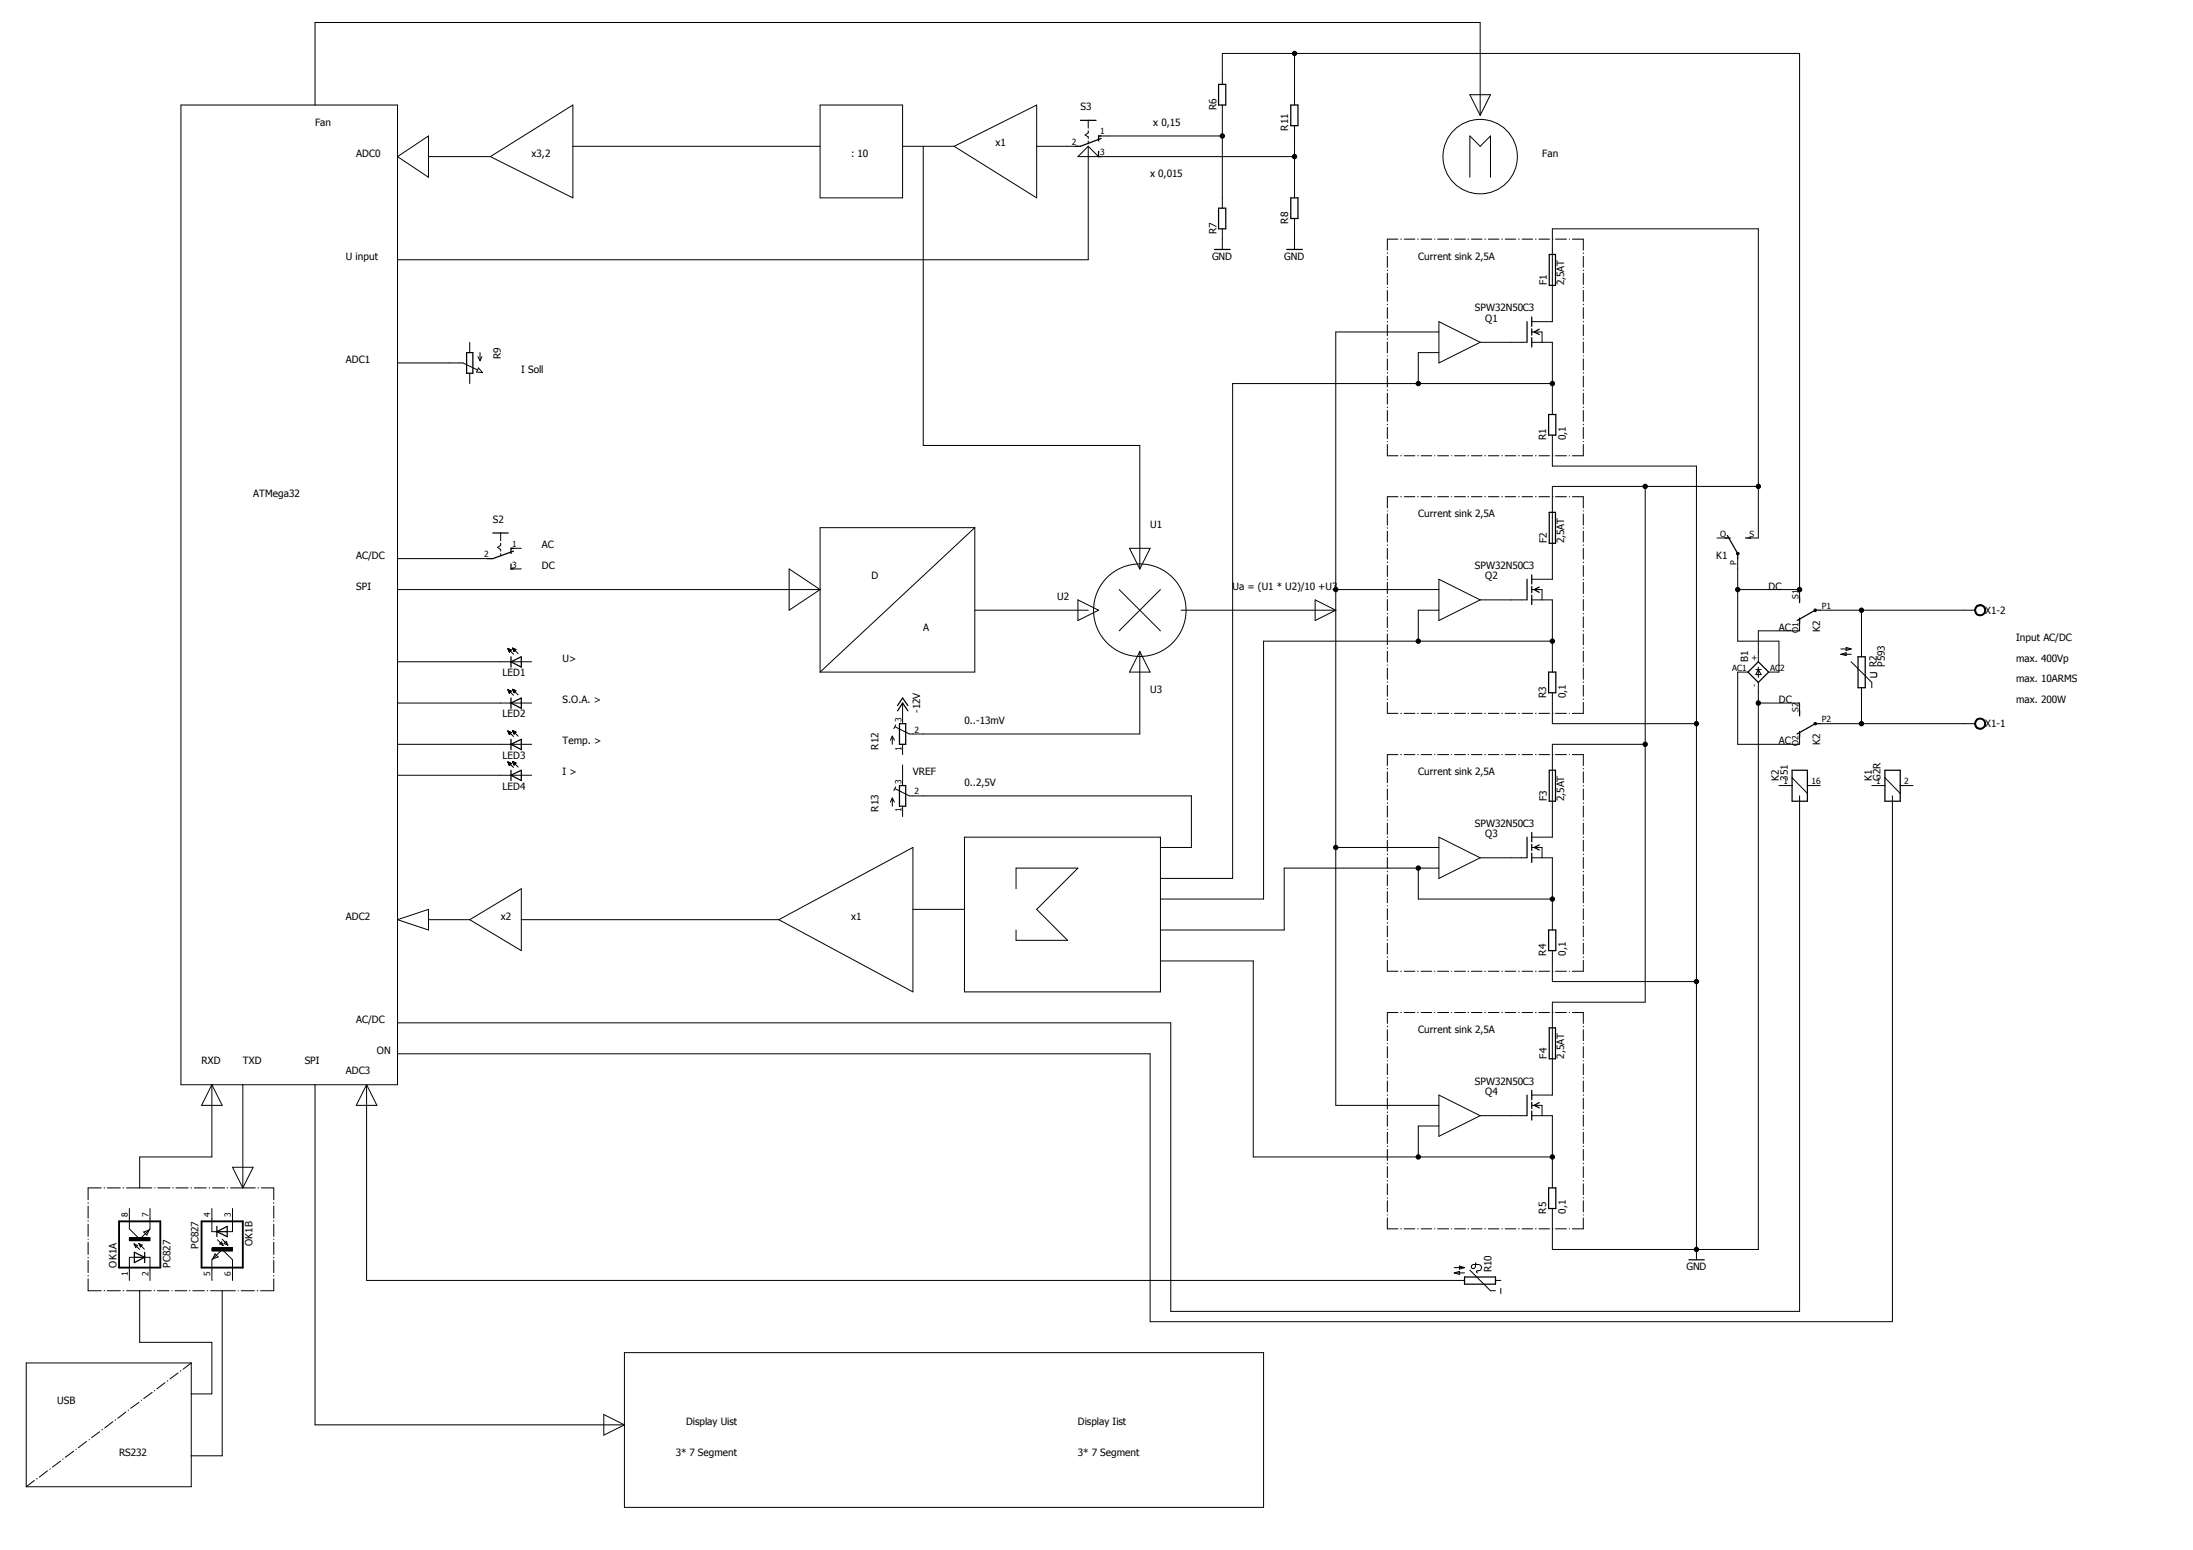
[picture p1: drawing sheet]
<svg xmlns="http://www.w3.org/2000/svg" width="297mm" height="210mm" viewBox="0 0 297 210" stroke-linecap="round" stroke-linejoin="round" font-family="sans-serif">
<path d="M3.5 3l278.6 201.3M282.1 3l-278.6 201.3" fill="none" stroke="#fff" stroke-width=".14"/>
<g fill="none" stroke="#000" stroke-width=".14">
<path d="M24.5 14.2h29.3v132.7h-29.3zM42.7 14.2v-11.2h157.8v12.6M77.6 19.8h33.5M111.1 14.2h11.2v12.6h-11.2zM122.3 19.8h6.9M125 19.8v40.5h29.4v16.7M129.2 19.8l11.2-5.6v12.6zM140.4 19.8h5.6M147.4 19.8l-1.4 1.4h29.3M147.4 19.8v15.4h-93.6M147.4 16.3v1.1M147.4 17.7v.3l-.4 .3 .4 .2v.3"/>
<path d="M147.4 19.1v.4M147.4 19.8l1.4 1.4M148.8 18.4h16.8M165.6 11.4v-4.2h78.2v74M165.6 14.2v14M175.3 7.2v7M175.3 17v9.8M199.1 12.8h2.8l-1.4 2.8zM53.8 21.2l4.2-2.8v5.6zM58 21.2h8.4M66.4 21.2l11.2-7v12.6zM165.6 31v2.8"/>
<path d="M175.3 29.6v4.2M187.9 34.2v.1M187.9 34.7v1.5M187.9 36.6v.1M187.9 37v1.5M187.9 38.9h.1M187.9 39.3v1.5M189.4 32.4h-1.5v1.5M189.7 32.4h.1M190.2 32.4h1.4M192 32.4h.1M192.5 32.4h1.4"/>
<path d="M194.3 32.4h.1M194.7 32.4h1.5M196.6 32.4h.1M197 32.4h1.5M198.8 32.4h.1M199.1 24v-5.6l1.4 1.4 1.4-1.4v5.6M199.3 32.4h1.4M201.1 32.4h.1M201.6 32.4h1.4M203.4 32.4h.1M203.9 32.4h1.4M205.7 32.4h.1"/>
<path d="M206.2 32.4h1.4M208 32.4h.1M208.4 32.4h1.5M210.3 32.4h.1M210.7 32.4h1.5M212.6 32.4h.1M213 32.4h1.5v1.5M214.5 34.2v.1M214.5 34.7v1.5M214.5 36.6v.1M214.5 37v1.5M214.5 38.9h.1"/>
<path d="M214.5 39.3v1.5M53.8 49.1h8.9l1.9 1M63.6 46.4v1.4M63.6 50.5v1.4M64.7 48.3l.3 .6M64.8 49.8l.6 .7-.8-.1zM65 47.8v1.1M65.3 48.3l-.3 .6M187.9 41.2v.1M187.9 41.7v1.4M187.9 43.5v.1M187.9 44v1.5"/>
<path d="M187.9 45.8v.1M187.9 46.3v1.5M187.9 48.2h.1M187.9 48.6v1.5M187.9 50.5h.1M187.9 50.9v1.5M187.9 52.8v.1M187.9 53.3v1.4M187.9 55.1v.1M187.9 55.6v1.5M187.9 57.4v.1M187.9 57.9v1.5"/>
<path d="M187.9 59.8h.1M194.9 43.6l5.6 2.8-5.6 2.7zM194.9 45h-14v104.7h14M194.9 47.8h-2.8v4.1M200.5 46.4h6.3M207.5 46.4h2.8v9.7M207.5 45h1.4v1.4M207.5 43.6h2.8v-12.6h27.9v41.9h-1.4M210.3 58.9v4.2h19.5v107.5M210.3 51.9h-43.3v67.1h-9.8M214.5 41.2v.1M214.5 41.7v1.4"/>
<path d="M214.5 43.5v.1M214.5 44v1.5M214.5 45.8v.1M214.5 46.3v1.5M214.5 48.2h.1M214.5 48.6v1.5M214.5 50.5h.1M214.5 50.9v1.5M214.5 52.8v.1M214.5 53.3v1.4M214.5 55.1v.1M214.5 55.6v1.5"/>
<path d="M214.5 57.4v.1M214.5 57.9v1.5M214.5 59.8h.1M53.8 75.6h12.6M53.8 79.8h57.3M67.8 72.2v1M67.8 73.6v.3l-.4 .2 .4 .3v.2M67.8 75v.3M69.2 77h1.4M69.2 74.3h1.4M106.9 77l4.2 2.8-4.2 2.8zM132 71.5v19.5h-20.9"/>
<path d="M132 71.5h-20.9v19.5M132 71.5l-20.9 19.5M151.6 79.8l5.6 5.6M153 74.3h2.8l-1.4 2.7zM157.2 79.8l-5.6 5.6M180.9 79.8h14M187.9 60.2v1.5h1.5M187.9 69.2h.1M187.9 69.6v1.5M187.9 71.5h.1M187.9 71.9v1.5M187.9 73.8v.1"/>
<path d="M187.9 74.3v1.4M187.9 76.1v.1M187.9 76.6v1.5M187.9 78.4v.1M187.9 78.9v1.5M189.4 67.3h-1.5v1.5M189.7 61.7h.1M189.7 67.3h.1M190.2 61.7h1.4M190.2 67.3h1.4M192 61.7h.1M192 67.3h.1"/>
<path d="M192.5 61.7h1.4M192.5 67.3h1.4M194.3 61.7h.1M194.3 67.3h.1M194.7 61.7h1.5M194.7 67.3h1.5M194.9 78.4l5.6 2.8-5.6 2.8zM196.6 61.7h.1M196.6 67.3h.1M197 61.7h1.5M197 67.3h1.5M198.8 61.7h.1"/>
<path d="M198.8 67.3h.1M199.3 61.7h1.4M199.3 67.3h1.4M201.1 61.7h.1M201.1 67.3h.1M201.6 61.7h1.4M201.6 67.3h1.4M203.4 61.7h.1M203.4 67.3h.1M203.9 61.7h1.4M203.9 67.3h1.4M205.7 61.7h.1"/>
<path d="M205.7 67.3h.1M206.2 61.7h1.4M206.2 67.3h1.4M207.5 79.8h1.4v1.4M208 61.7h.1M208 67.3h.1M208.4 61.7h1.5M208.4 67.3h1.5M210.3 61.7h.1M210.3 67.3h.1M210.7 61.7h1.5M210.7 67.3h1.5"/>
<path d="M212.6 61.7h.1M212.6 67.3h.1M213 67.3h1.5v1.5M214.5 60.2v1.5h-1.5M214.5 69.2h.1M214.5 69.6v1.5M214.5 71.5h.1M214.5 71.9v1.5M214.5 73.8v.1M214.5 74.3v1.4M214.5 76.1v.1M214.5 76.6v1.5"/>
<path d="M214.5 78.4v.1M214.5 78.9v1.5M222.8 65.9v69.8h-12.5v12.6h-2.8M232.6 72.9h1.4M235.2 74.8h.3l.1 .2-.1 .1h-.3zM235.4 75.6v11.2h5.6v4.2h-1.4M235.4 79.8h8.4M238.2 65.9h-27.9v12.5h-2.8M53.8 89.6h18.2M53.8 95.2h18.2M68.8 87.9h.1M68.8 87.8l.8 .8"/>
<path d="M68.8 87.8h.1M68.8 87.8l.5 .2-.3 .3M68.8 87.8l.2 .5M68.8 93.4l.8 .7M68.8 93.4h.1M68.8 93.4l.5 .2M68.8 93.4l.2 .5 .3-.3M68.8 99l.8 .7M68.8 99.1h.2M68.8 99h.1M68.8 99l.5 .2-.3 .3zM68.8 88h.3"/>
<path d="M68.8 87.9h.2M68.8 93.6h.4M68.8 93.5h.3M68.8 93.5h.2M68.8 99.1h.3M68.9 88.1h.3M68.9 88.1h.4M68.9 88h.3M68.9 93.6h.3M68.9 93.6h.4M68.9 99.2h.4M68.9 99.2h.3"/>
<path d="M68.9 88.2h.2M68.9 93.7h.2M68.9 93.7h.3M68.9 99.4h.2M68.9 99.3h.3M69 99.4h.1M69 88.2h.1M69 88.3h.1M69 93.8h.1M69 93.9h.1M69.4 87.8l.8 .7M69.4 87.8l.5 .2"/>
<path d="M69.4 87.8l.2 .4M69.4 87.8h.2M69.4 87.8h.1M69.4 93.3l.8 .8M69.4 93.3l.5 .3-.3 .2zM69.4 93.4h.2M69.4 93.3h.1M69.4 98.9l.8 .8M69.4 98.9l.5 .2M69.4 98.9l.2 .5M69.4 99h.2M69.4 98.9h.1"/>
<path d="M69.5 87.9h.2M69.5 87.9h.3M69.5 93.5h.3M69.5 93.4h.2M69.5 99.1h.3M69.5 99.1h.2M69.5 99h.1M69.5 88h.3M69.5 88h.4M69.5 93.6h.3M69.5 99.2h.3M69.5 99.1h.4"/>
<path d="M69.6 88.1h.1M69.6 88.1h.2M69.6 93.7h.1M69.6 93.6h.2M69.6 99.3h.2M69.6 99.2h.2M69.6 99.4h.1M69.6 88.2h.1M69.6 93.8h.1M69.6 99.3h.1M69.9 88l-.3 .2M69.9 99.1l-.3 .3"/>
<path d="M120.9 99.7v1.1M120.9 99.7l-.3 .5M120.9 99.7l.3 .5M121.3 98.2l-.2 .5M122.3 95.2v2.8M132 82.6h15.4M146 81.2l2.8 1.4-2.8 1.4zM154.4 88.2v11.2h-31.2l-2-1M154.4 88.2l1.4 2.8h-2.8zM160 82.6h20.9M178.1 81.2l2.8 1.4-2.8 1.4zM187.9 80.8h.1"/>
<path d="M187.9 81.2v1.5M187.9 83.1h.1M187.9 83.5v1.5M187.9 85.4v.1M187.9 85.9v1.4M187.9 87.7v.1M187.9 88.2v1.5M187.9 90v.1M187.9 90.5v1.5M187.9 92.3v.1M187.9 92.8v1.5M187.9 94.7h.1"/>
<path d="M187.9 95.1v1.5h1.5M189.7 96.6h.1M190.2 96.6h1.4M192 96.6h.1M192.5 96.6h1.4M194.3 96.6h.1M194.7 96.6h1.5M194.9 82.6h-2.8v4.2M196.6 96.6h.1M197 96.6h1.5M198.8 96.6h.1M199.3 96.6h1.4"/>
<path d="M200.5 81.2h6.3M201.1 96.6h.1M201.6 96.6h1.4M203.4 96.6h.1M203.9 96.6h1.4M205.7 96.6h.1M206.2 96.6h1.4M207.5 81.2h2.8v9.8M208 96.6h.1M208.4 96.6h1.5M210.3 96.6h.1M210.3 86.8h-39.1v35h-14"/>
<path d="M210.3 93.8v4.2h19.5M210.7 96.6h1.5M212.6 96.6h.1M214.5 80.8h.1M214.5 81.2v1.5M214.5 83.1h.1M214.5 83.5v1.5M214.5 85.4v.1M214.5 85.9v1.4M214.5 87.7v.1M214.5 88.2v1.5M214.5 90v.1"/>
<path d="M214.5 90.5v1.5M214.5 92.3v.1M214.5 92.8v1.5M214.5 94.7h.1M214.5 95.1v1.5h-1.5M236.8 91h-1.4v9.8h8.4v-1.4M237.8 90.7h.7M238.2 95.2h5.6v1.4M238.2 92.4v76.8h-27.9v-5.5M238.2 90.3v1.4M238.2 90.7l.3 .7h-.7zM243.8 84v1.4h-5.6v4.2"/>
<path d="M245.7 82.5h.3v.3h-.1h-.2zM246.5 82.6h21M246.5 98h21M249.3 87.9h1.4M249.3 88.6l.8-.2v.4zM249.3 88.6h1.4M250.1 87.7l.6 .2-.6 .2zM250.7 89.6l2.8 2.8v.7M252.1 82.6v6.3M252.1 93.1v4.9M253.3 91.1h.8l.1 .1v.3l-.1 .2h-.8M267.8 97.4a.76 .76 0 0 1 1.1 .2 .76 .76 0 0 1-.5 1.1 .76 .76 0 0 1-.9-.7h.1a.62 .62 0 0 1 .8-.6 .62 .62 0 0 1 .3 1 .62 .62 0 0 1-1-.1l-.1-.3h-.1z"/>
<path d="M267.8 82a.76 .76 0 0 1 1.1 .3 .76 .76 0 0 1-.5 1 .76 .76 0 0 1-.9-.7h.1a.62 .62 0 0 1 .8-.6 .62 .62 0 0 1 .3 1 .62 .62 0 0 1-1-.1l-.1-.3h-.1zM53.8 100.8h18.2M53.8 105h18.2M68.8 103.2l.8 .7M68.8 103.3h.2M68.8 103.2h.1M68.8 103.2l.5 .2-.3 .3zM68.8 103.3h.3M68.9 103.4h.4M68.9 103.4h.3M68.9 103.5h.2M68.9 103.5h.3"/>
<path d="M69 103.6h.1M69.4 103.1l.8 .8M69.4 103.1l.5 .2M69.4 103.1l.2 .5M69.4 103.2h.2M69.4 103.1h.1M69.5 103.3h.3M69.5 103.3h.2M69.5 103.2h.1M69.5 103.4h.3M69.5 103.3h.4M69.6 103.5h.2"/>
<path d="M69.6 103.4h.2M69.6 103.6h.1M69.6 103.5h.1M69.9 103.3l-.3 .3M120.9 108.1v1.1M120.9 108.1l-.3 .5M120.9 108.1l.3 .5M121.2 106.8l2 1h38.2v7h-4.2M121.3 106.6l-.2 .5M122.3 100.8v1.4M122.3 103.6v2.8M122.3 109.2v1.4"/>
<path d="M130.6 113.4h26.6v20.9h-26.6zM180.9 114.8h14M187.9 104.1h.1M187.9 104.5v1.5M187.9 106.4v.1M187.9 106.8v1.5M187.9 108.7v.1M187.9 109.1v1.6M187.9 111v.1M187.9 111.5v1.5M187.9 113.3v.1M187.9 113.8v1.5"/>
<path d="M187.9 115.7h.1M187.9 116.1v1.5M187.9 118v.1M187.9 118.4v1.5M189.4 102.2h-1.5v1.5M189.7 102.2h.1M190.2 102.2h1.4M192 102.2h.1M192.1 117.6v4.2h18.2M192.5 102.2h1.4M194.3 102.2h.1M194.7 102.2h1.5"/>
<path d="M194.9 113.4l5.6 2.8-5.6 2.8zM194.9 117.6h-21v8.3h-16.7M196.6 102.2h.1M197 102.2h1.5M198.8 102.2h.1M199.3 102.2h1.4M200.5 116.2h6.3M201.1 102.2h.1M201.6 102.2h1.4M203.4 102.2h.1M203.9 102.2h1.4M205.7 102.2h.1"/>
<path d="M206.2 102.2h1.4M207.5 114.8h1.4v1.4M207.5 116.2h2.8v9.7M208 102.2h.1M208.4 102.2h1.5M210.3 102.2h.1M210.7 102.2h1.5M212.6 102.2h.1M213 102.2h1.5v1.5M214.5 104.1h.1M214.5 104.5v1.5M214.5 106.4v.1"/>
<path d="M214.5 106.8v1.5M214.5 108.7v.1M214.5 109.1v1.6M214.5 111v.1M214.5 111.5v1.5M214.5 113.3v.1M214.5 113.8v1.5M214.5 115.7h.1M214.5 116.1v1.5M214.5 118v.1M214.5 118.4v1.5M222.8 100.8h-12.5v12.6h-2.8"/>
<path d="M241 106.4h1.7M242.7 105.3l2.1 2.1M243.8 107.8v69.8h-85.2v-39.1h-104.8M244.8 106.4h1.7M253.5 106.4h1.8M255.3 105.3l2.1 2.1M256.3 107.8v71.2h-100.5v-36.3h-102M257.4 106.4h1.7M53.8 124.5l4.2-1.4v2.8zM58 124.5h5.6M63.6 124.5l7-4.1v8.3zM70.6 124.5h34.9"/>
<path d="M105.5 124.5l18.2-9.7v19.5zM123.7 123.1h6.9M137.6 120.4v-2.8h8.4l-5.6 5.5 4.2 4.2h-7v-1.4M157.2 130.1h12.6v26.6h40.5M187.9 120.3v.1M187.9 120.7v1.6M187.9 122.6v.1M187.9 123.1v1.4M187.9 124.9v.1M187.9 125.4v1.5M187.9 127.3h.1M187.9 127.7v1.5"/>
<path d="M187.9 129.6v.1M187.9 130v1.5h1.5M187.9 139v.1M187.9 139.4v1.5M189.4 137.1h-1.5v1.5M189.7 131.5h.1M189.7 137.1h.1M190.2 131.5h1.4M190.2 137.1h1.4M192 131.5h.1M192 137.1h.1M192.5 131.5h1.4"/>
<path d="M192.5 137.1h1.4M194.3 131.5h.1M194.3 137.1h.1M194.7 131.5h1.5M194.7 137.1h1.5M196.6 131.5h.1M196.6 137.1h.1M197 131.5h1.5M197 137.1h1.5M198.8 131.5h.1M198.8 137.1h.1M199.3 131.5h1.4"/>
<path d="M199.3 137.1h1.4M201.1 131.5h.1M201.1 137.1h.1M201.6 131.5h1.4M201.6 137.1h1.4M203.4 131.5h.1M203.4 137.1h.1M203.9 131.5h1.4M203.9 137.1h1.4M205.7 131.5h.1M205.7 137.1h.1M206.2 131.5h1.4"/>
<path d="M206.2 137.1h1.4M208 131.5h.1M208 137.1h.1M208.4 131.5h1.5M208.4 137.1h1.5M210.3 131.5h.1M210.3 137.1h.1M210.3 128.7v4.2h19.5M210.7 131.5h1.5M210.7 137.1h1.5M212.6 131.5h.1M212.6 137.1h.1"/>
<path d="M213 137.1h1.5v1.5M214.5 120.3v.1M214.5 120.7v1.6M214.5 122.6v.1M214.5 123.1v1.4M214.5 124.9v.1M214.5 125.4v1.5M214.5 127.3h.1M214.5 127.7v1.5M214.5 129.6v.1M214.5 130v1.5h-1.5M214.5 139v.1"/>
<path d="M214.5 139.4v1.5M28.7 146.9v9.8h-9.8v4.2M28.7 146.9l1.4 2.8h-2.8zM31.5 158.1h2.8l-1.4 2.8zM32.9 146.9v14M42.7 146.9v46.1h41.9M49.7 146.9l1.4 2.8h-2.8zM49.7 146.9v26.5h148.7M187.9 141.3v.1M187.9 141.7v1.6M187.9 143.6v.1M187.9 144.1v1.4"/>
<path d="M187.9 145.9v.1M187.9 146.4v1.5M187.9 148.3h.1M187.9 148.7v1.5M187.9 150.6v.1M187.9 151v1.5M187.9 152.9v.1M187.9 153.3v1.6M187.9 155.2v.1M187.9 155.7v1.4M187.9 157.5v.1M187.9 158v1.5"/>
<path d="M187.9 159.9h.1M194.9 148.3l5.6 2.8-5.6 2.8zM194.9 152.5h-2.8v4.2M200.5 151.1h6.3M207.5 149.7h1.4v1.4M207.5 151.1h2.8v9.8M214.5 141.3v.1M214.5 141.7v1.6M214.5 143.6v.1M214.5 144.1v1.4M214.5 145.9v.1M214.5 146.4v1.5"/>
<path d="M214.5 148.3h.1M214.5 148.7v1.5M214.5 150.6v.1M214.5 151v1.5M214.5 152.9v.1M214.5 153.3v1.6M214.5 155.2v.1M214.5 155.7v1.4M214.5 157.5v.1M214.5 158v1.5M214.5 159.9h.1M11.9 162.9h.1"/>
<path d="M11.9 163.3v1.7M11.9 165.3v.1M11.9 165.8v1.6M11.9 167.8v.1M11.9 168.2v1.7M11.9 170.3h.1M11.9 170.7v1.6M11.9 172.7v.1M11.9 173.2v1.6h1.8M13.7 160.9h-1.8v1.6M14.1 174.8h.1M14.1 160.9h.1"/>
<path d="M14.5 174.8h1.8M14.5 160.9h1.8M16.7 174.8h.1M16.7 160.9h.1M17.1 174.8h3.4M17.1 160.9h3.5M17.5 167.6h2.8v.4h-2.8zM17.5 163.7v2.7l1.4 1.4 1.3-1.2M18.2 168.4l.4 .3-.2 .3zM18.2 168.4l.7 .8M18.2 170.3h-.7v3.1M18.8 168.4l.8 .8"/>
<path d="M18.8 168.4l.5 .2-.3 .3zM18.9 174.8v7h9.8v7h-2.8M19.5 166.8l.7-.2-.3 .7zM19.6 170.3h.7v3.1M20.3 163.7v2.7l-.1 .2M20.9 174.8h.1M21 160.9h.1M21.3 174.8h1.6M21.4 160.9h1.6M23.3 174.8h.1M23.4 160.9h.1M23.7 174.8h1.6"/>
<path d="M23.8 160.9h1.7M25.7 174.8h.1M25.9 160.9h.1M26.1 174.8h1.6M26.3 160.9h1.6M28.1 174.8h.1M28.3 160.9h.1M28.5 174.8h3.4M28.7 169h2.8v.4h-2.8zM28.7 163.7v3.1h.7M28.7 173.4v-2.8l1.4-1.4 1.4 1.4v2.8M28.8 160.9h1.6"/>
<path d="M29.1 169.8l.4 .4-.7 .3zM29.5 167.9l.7 .8M29.8 168.4l.2-.2 .2 .5zM30.1 174.8v22.3h-4.2M30.1 167.8l.8 .8M30.3 168.4l.3-.3 .3 .5zM30.8 160.9h.1M31.2 160.9h3.4M31.5 163.7v3.1h-.7M32.3 174.8h.1M32.7 174.8h1.8M34.8 174.8h.1"/>
<path d="M34.9 160.9h.1M35.4 160.9h1.7v1.6M37.1 173.2v1.6h-1.8M37.1 162.9h.1M37.1 163.3v1.7M37.1 165.3v.1M37.1 165.8v1.6M37.1 167.8v.1M37.1 168.2v1.7M37.1 170.3h.1M37.1 170.7v1.6M37.1 172.7v.1"/>
<path d="M187.9 160.3v1.5M187.9 162.2v.1M187.9 162.6v1.5M187.9 164.5h.1M187.9 164.9v1.5h1.5M189.7 166.4h.1M190.2 166.4h1.4M192 166.4h.1M192.5 166.4h1.4M194.3 166.4h.1M194.7 166.4h1.5M196.6 166.4h.1"/>
<path d="M197 171.7h1.4M197 172.4l.7-.2v.4zM197 172.4h1.4M197 166.4h1.5M197.7 171.4l.7 .3-.7 .2zM198.8 166.4h.1M199.1 172l2.8 2.8h.7M199.3 166.4h1.4M199.9 171.1l-.1 .6-.4 .1-.1-.1 .1-.4 .2-.1h.7a.46 .46 0 0 1 .3 .6 .46 .46 0 0 1-.5 .3l-.1 .2 .1 .1M201.1 166.4h.1M201.6 166.4h1.4M202.6 173.4h.7"/>
<path d="M203.3 174.5v.7M203.4 166.4h.1M203.9 166.4h1.4M205.7 166.4h.1M206.2 166.4h1.4M208 166.4h.1M208.4 166.4h1.5M210.3 166.4h.1M210.7 166.4h1.5M212.6 166.4h.1M214.5 160.3v1.5M214.5 162.2v.1"/>
<path d="M214.5 162.6v1.5M214.5 164.5h.1M214.5 164.9v1.5h-1.5M6.4 199.2l-1.1 .8M6.8 198.9l-.1 .1M8.2 197.9l-1.1 .8M8.5 197.6h.1M10 196.5l-1.2 .9M10.3 196.3h.1M11.7 195.2l-1.1 .8M12.1 194.9v.1M13.5 193.9l-1.1 .8"/>
<path d="M13.9 193.6h-.1M15.3 192.5l-1.1 .9M15.7 192.3h-.1M17.1 191.2l-1.1 .9M17.4 191h.1M18.8 189.9l-1.1 .8M19.2 189.6l-.1 .1M20.6 188.6l-1.1 .8M21 188.3h-.1M22.3 187.2l-1.1 .9M22.7 187h-.1M24.1 185.9l-1.1 .8"/>
<path d="M24.5 185.6l-.1 .1M25.9 184.6h-22.3v16.7M25.9 184.6v16.7h-22.3M25.9 184.6l-1.1 .8M81.8 191.6l2.8 1.4-2.8 1.4zM84.6 183.2h86.6v20.9h-86.6zM4.7 200.5l-1.1 .8M5 200.2l-.1 .1"/>
<circle cx="165.6" cy="18.4" r=".3"/>
<circle cx="175.3" cy="7.2" r=".3"/>
<circle cx="175.3" cy="21.2" r=".3"/>
<circle cx="200.5" cy="21.2" r="5"/>
<circle cx="192.1" cy="51.9" r=".3"/>
<circle cx="210.3" cy="51.9" r=".3"/>
<circle cx="180.9" cy="79.8" r=".3"/>
<circle cx="222.8" cy="65.9" r=".3"/>
<circle cx="235.4" cy="79.8" r=".3"/>
<circle cx="238.2" cy="65.9" r=".3"/>
<circle cx="243.8" cy="79.8" r=".3"/>
<circle cx="154.4" cy="82.6" r="6.3"/>
<circle cx="192.1" cy="86.8" r=".3"/>
<circle cx="210.3" cy="86.8" r=".3"/>
<circle cx="229.8" cy="98" r=".3"/>
<circle cx="238.2" cy="95.2" r=".3"/>
<circle cx="245.9" cy="98" r=".17"/>
<circle cx="252.1" cy="82.6" r=".3"/>
<circle cx="252.1" cy="98" r=".3"/>
<circle cx="180.9" cy="114.8" r=".3"/>
<circle cx="192.1" cy="117.6" r=".3"/>
<circle cx="222.8" cy="100.8" r=".3"/>
<circle cx="210.3" cy="121.8" r=".3"/>
<circle cx="229.8" cy="132.9" r=".3"/>
<circle cx="192.1" cy="156.7" r=".3"/>
<circle cx="210.3" cy="156.7" r=".3"/>
<circle cx="229.8" cy="169.2" r=".3"/>
</g>
<g fill="none" stroke="#000" stroke-width=".17">
<path d="M146.3 16.3h2.2M149.1 18.8l-2.8 1h-.6M149.1 18.4h-.3v.7M165.1 11.4h.9v2.8h-.9zM174.8 14.2h1v2.8h-1zM148.8 20.5v.7h.3M164.5 33.8h2.1M165.1 28.2h.9v2.8h-.9zM174.3 33.8h2.1M174.8 26.8h1v2.8h-1zM209.8 34.5h.9v4.2h-.9zM63.2 47.8h.8v2.7h-.8z"/>
<path d="M206.8 43.6v2.8M207.5 42.9v1.3M207.5 44.5v.9M207.5 45.7v1.3M208.5 44.6l-.7 .4 .7 .3M209.8 56.1h.9v2.8h-.9zM66.8 72.2h2M69.2 76.4v.6h.4M69.6 74.3h-.4v.7M69.6 74.6l-2.8 1h-.8M206.8 78.4v2.8M207.5 77.9v1.2"/>
<path d="M207.5 79.4v.9M208.5 79.5l-.7 .3 .7 .4M209.8 69.4h.9v4.2h-.9zM233.6 72.9h.8M234 72.5l1.4 2.5v.6M236.4 72.9h.7M69.2 89.6l1.4-.7v1.4zM69.2 88.9v1.4M69.2 94.5v1.4M69.2 95.2l1.4-.7v1.4zM121.6 96.3l.7-1.1 .7 1.1M121.6 95.5l.7-1 .7 1"/>
<path d="M121.8 98h.9v2.8h-.9zM207.5 80.6v1.3M209.8 91h.9v2.8h-.9zM238.2 89.6l1.4 1.4-1.4 1.4-1.4-1.4zM243.8 80.9v.7M243.8 83.7v.7M243.8 96.3v.6M243.8 99.1v.6M246.5 82.6h-.6l-2.5 1.4M246.5 98h-.6l-2.5 1.4M251.7 88.9h.9v4.2h-.9zM69.2 100.1v1.4"/>
<path d="M69.2 104.3v1.4M69.2 100.8l1.4-.7v1.4zM69.2 105l1.4-.7v1.4zM121.8 106.4h.9v2.8h-.9zM206.8 113.4v2.8M207.5 112.7v1.3M207.5 114.3v.9M207.5 115.5v1.3M208.5 114.4l-.7 .4 .7 .3M209.8 104.3h.9v4.2h-.9zM242.7 104.3h2.1v4.2h-2.1zM255.3 104.3h2.1v4.2h-2.1z"/>
<path d="M209.8 125.9h.9v2.8h-.9zM209.8 139.2h.9v4.2h-.9zM206.8 148.3v2.8M207.5 147.7v1.2M207.5 149.3v.8M207.5 150.5v1.2M208.5 149.3l-.7 .4 .7 .3M18.2 169.6l1.4 .7-1.4 .7zM18.2 170.3h1.4M19.6 169.6v1.4M29.4 166.8l1.4-.7v1.4zM29.4 166.1v1.4"/>
<path d="M29.4 166.8h1.4M198.4 172.9h4.2v1h-4.2zM209.8 160.9h.9v2.8h-.9zM228.8 170.6h2"/>
</g>
<g fill="#000">
<path d="M235.2 74.8h.3l.1 .2-.1 .1h-.3z" fill-rule="evenodd"/>
<path d="M245.7 82.5h.3v.3h-.1h-.2z" fill-rule="evenodd"/>
<path d="M267.8 97.4a.76 .76 0 0 1 1.1 .2 .76 .76 0 0 1-.5 1.1 .76 .76 0 0 1-.9-.7h.1a.62 .62 0 0 1 .8-.6 .62 .62 0 0 1 .3 1 .62 .62 0 0 1-1-.1l-.1-.3h-.1z" fill-rule="evenodd"/>
<path d="M267.8 82a.76 .76 0 0 1 1.1 .3 .76 .76 0 0 1-.5 1 .76 .76 0 0 1-.9-.7h.1a.62 .62 0 0 1 .8-.6 .62 .62 0 0 1 .3 1 .62 .62 0 0 1-1-.1l-.1-.3h-.1z" fill-rule="evenodd"/>
<circle cx="165.6" cy="18.4" r=".3"/>
<circle cx="175.3" cy="7.2" r=".3"/>
<circle cx="175.3" cy="21.2" r=".3"/>
<circle cx="192.1" cy="51.9" r=".3"/>
<circle cx="210.3" cy="51.9" r=".3"/>
<circle cx="180.9" cy="79.8" r=".3"/>
<circle cx="222.8" cy="65.9" r=".3"/>
<circle cx="235.4" cy="79.8" r=".3"/>
<circle cx="238.2" cy="65.9" r=".3"/>
<circle cx="243.8" cy="79.8" r=".3"/>
<circle cx="192.1" cy="86.8" r=".3"/>
<circle cx="210.3" cy="86.8" r=".3"/>
<circle cx="229.8" cy="98" r=".3"/>
<circle cx="238.2" cy="95.2" r=".3"/>
<circle cx="245.9" cy="98" r=".17"/>
<circle cx="252.1" cy="82.6" r=".3"/>
<circle cx="252.1" cy="98" r=".3"/>
<circle cx="180.9" cy="114.8" r=".3"/>
<circle cx="192.1" cy="117.6" r=".3"/>
<circle cx="222.8" cy="100.8" r=".3"/>
<circle cx="210.3" cy="121.8" r=".3"/>
<circle cx="229.8" cy="132.9" r=".3"/>
<circle cx="192.1" cy="156.7" r=".3"/>
<circle cx="210.3" cy="156.7" r=".3"/>
<circle cx="229.8" cy="169.2" r=".3"/>
</g>
<path d="M16.1 165.4h5.6v6.3h-5.6zM27.3 165.4h5.6v6.3h-5.6z" fill="none" stroke="#000" stroke-width=".25"/>
<path d="M17.5 167.8h2.8M28.7 169.2h2.8" fill="none" stroke="#000" stroke-width=".42"/>
<g font-size="1.4">
<text x="42.7" y="17">Fan</text>
<text x="146.3" y="14.9">S3</text>
<text x="156.2" y="17">x 0,15</text>
<text x="164.8" y="14.9" transform="rotate(-90 164.8 14.9)">R6</text>
<text x="174.5" y="17.7" transform="rotate(-90 174.5 17.7)">R11</text>
<text x="48.3" y="21.2">ADC0</text>
<text x="72" y="21.2">x3,2</text>
<text x="115.3" y="21.2">: 10</text>
<text x="134.8" y="19.8">x1</text>
<text x="208.9" y="21.2">Fan</text>
<text x="155.8" y="24">x 0,015</text>
<text x="46.9" y="35.2">U input</text>
<text x="164.2" y="35.2">GND</text>
<text x="164.8" y="31.7" transform="rotate(-90 164.8 31.7)">R7</text>
<text x="173.9" y="35.2">GND</text>
<text x="174.5" y="30.3" transform="rotate(-90 174.5 30.3)">R8</text>
<text x="192.1" y="35.2">Current sink 2,5A</text>
<text x="209.5" y="38.7" transform="rotate(-90 209.5 38.7)">F1</text>
<text x="211.9" y="38.7" transform="rotate(-90 211.9 38.7)">2,5AT</text>
<text x="199.8" y="42.2">SPW32N50C3</text>
<text x="201.2" y="43.6">Q1</text>
<text x="46.9" y="49.1">ADC1</text>
<text x="67.9" y="48.6" transform="rotate(-90 67.9 48.6)">R9</text>
<text x="70.6" y="50.5">I Soll</text>
<text x="209.4" y="59.6" transform="rotate(-90 209.4 59.6)">R1</text>
<text x="212.1" y="59.6" transform="rotate(-90 212.1 59.6)">0,1</text>
<text x="34.3" y="67.3">ATMega32</text>
<text x="66.8" y="70.8">S2</text>
<text x="155.8" y="71.5">U1</text>
<text x="192.1" y="70.1">Current sink 2,5A</text>
<text x="48.3" y="75.6">AC/DC</text>
<text x="73.4" y="74.3">AC</text>
<text x="73.4" y="77">DC</text>
<text x="199.8" y="77">SPW32N50C3</text>
<text x="209.5" y="73.6" transform="rotate(-90 209.5 73.6)">F2</text>
<text x="211.9" y="73.6" transform="rotate(-90 211.9 73.6)">2,5AT</text>
<text x="232.4" y="75.6">K1</text>
<text x="48.3" y="79.8">SPI</text>
<text x="118.1" y="78.4">D</text>
<text x="143.2" y="81.2">U2</text>
<text x="167" y="79.8">Ua = (U1 * U2)/10 +U3</text>
<text x="201.2" y="78.4">Q2</text>
<text x="239.6" y="79.8">DC</text>
<text x="268.9" y="83.1">X1-2</text>
<text x="76.2" y="89.6">U&gt;</text>
<text x="125" y="85.4">A</text>
<text x="236.8" y="89.6" transform="rotate(-90 236.8 89.6)">B1</text>
<text x="241" y="85.4">AC</text>
<text x="246.5" y="85.6" transform="rotate(-90 246.5 85.6)">K2</text>
<text x="273.1" y="86.8">Input AC/DC</text>
<text x="273.1" y="89.6">max. 400Vp</text>
<text x="68.1" y="91.6">LED1</text>
<text x="76.2" y="95.2">S.O.A. &gt;</text>
<text x="155.8" y="93.8">U3</text>
<text x="209.4" y="94.5" transform="rotate(-90 209.4 94.5)">R3</text>
<text x="212.1" y="94.5" transform="rotate(-90 212.1 94.5)">0,1</text>
<text x="241" y="95.2">DC</text>
<text x="254.2" y="90.3" transform="rotate(-90 254.2 90.3)">R2</text>
<text x="255.3" y="90.3" transform="rotate(-90 255.3 90.3)">P593</text>
<text x="273.1" y="95.2">max. 200W</text>
<text x="273.1" y="92.4">max. 10ARMS</text>
<text x="68.1" y="97.2">LED2</text>
<text x="76.2" y="100.8">Temp. &gt;</text>
<text x="119" y="101.5" transform="rotate(-90 119 101.5)">R12</text>
<text x="124.6" y="96.6" transform="rotate(-90 124.6 96.6)">-12V</text>
<text x="130.6" y="98">0..-13mV</text>
<text x="241" y="100.8">AC</text>
<text x="246.5" y="100.9" transform="rotate(-90 246.5 100.9)">K2</text>
<text x="268.9" y="98.5">X1-1</text>
<text x="68.1" y="102.7">LED3</text>
<text x="68.1" y="106.9">LED4</text>
<text x="76.2" y="105">I &gt;</text>
<text x="123.7" y="105">VREF</text>
<text x="130.6" y="106.4">0..2,5V</text>
<text x="192.1" y="105">Current sink 2,5A</text>
<text x="241" y="105.7" transform="rotate(-90 241 105.7)">K2</text>
<text x="242.1" y="105.7" transform="rotate(-90 242.1 105.7)">351</text>
<text x="253.5" y="105.7" transform="rotate(-90 253.5 105.7)">K1</text>
<text x="254.7" y="105.7" transform="rotate(-90 254.7 105.7)">G2R</text>
<text x="119" y="109.9" transform="rotate(-90 119 109.9)">R13</text>
<text x="199.8" y="112">SPW32N50C3</text>
<text x="201.2" y="113.4">Q3</text>
<text x="209.5" y="108.5" transform="rotate(-90 209.5 108.5)">F3</text>
<text x="211.9" y="108.5" transform="rotate(-90 211.9 108.5)">2,5AT</text>
<text x="46.9" y="124.5">ADC2</text>
<text x="67.8" y="124.5">x2</text>
<text x="115.3" y="124.5">x1</text>
<text x="209.4" y="129.4" transform="rotate(-90 209.4 129.4)">R4</text>
<text x="212.1" y="129.4" transform="rotate(-90 212.1 129.4)">0,1</text>
<text x="48.3" y="138.5">AC/DC</text>
<text x="51.1" y="142.7">ON</text>
<text x="192.1" y="139.9">Current sink 2,5A</text>
<text x="209.5" y="143.4" transform="rotate(-90 209.5 143.4)">F4</text>
<text x="211.9" y="143.4" transform="rotate(-90 211.9 143.4)">2,5AT</text>
<text x="27.3" y="144.1">RXD</text>
<text x="32.9" y="144.1">TXD</text>
<text x="41.3" y="144.1">SPI</text>
<text x="46.9" y="145.5">ADC3</text>
<text x="199.8" y="146.9">SPW32N50C3</text>
<text x="201.2" y="148.3">Q4</text>
<text x="209.4" y="164.3" transform="rotate(-90 209.4 164.3)">R5</text>
<text x="212.1" y="164.3" transform="rotate(-90 212.1 164.3)">0,1</text>
<text x="15.8" y="171.7" transform="rotate(-90 15.8 171.7)">OK1A</text>
<text x="23.1" y="171.7" transform="rotate(-90 23.1 171.7)">PC827</text>
<text x="26.9" y="169.1" transform="rotate(-90 26.9 169.1)">PC827</text>
<text x="34.2" y="168.7" transform="rotate(-90 34.2 168.7)">OK1B</text>
<text x="202" y="172.3" transform="rotate(-90 202 172.3)">R10</text>
<text x="228.4" y="172">GND</text>
<text x="7.7" y="190.2">USB</text>
<text x="16.1" y="197.1">RS232</text>
<text x="91.5" y="197.1">3* 7 Segment</text>
<text x="92.9" y="193">Display Uist</text>
<text x="146" y="193">Display Iist</text>
<text x="146" y="197.1">3* 7 Segment</text>
</g>
<g font-size="1.1">
<text x="145.2" y="19.6">2</text>
<text x="149" y="21">3</text>
<text x="149" y="18.2">1</text>
<text x="65.6" y="75.5">2</text>
<text x="69.4" y="76.9">3</text>
<text x="69.4" y="74.1">1</text>
<text x="233" y="72.7">O</text>
<text x="235.2" y="76.5" transform="rotate(-90 235.2 76.5)">P</text>
<text x="237" y="72.7">S</text>
<text x="243.6" y="81.1" transform="rotate(-90 243.6 81.1)">S1</text>
<text x="246.8" y="82.5">P1</text>
<text x="238" y="89.5" transform="rotate(-90 238 89.5)">+</text>
<text x="243.6" y="85.7" transform="rotate(-90 243.6 85.7)">O1</text>
<text x="234.6" y="90.8">AC1</text>
<text x="238" y="93" transform="rotate(-90 238 93)">-</text>
<text x="239.8" y="90.8">AC2</text>
<text x="122.1" y="101.6" transform="rotate(-90 122.1 101.6)">1</text>
<text x="122.1" y="97.8" transform="rotate(-90 122.1 97.8)">3</text>
<text x="123.9" y="99.2">2</text>
<text x="243.6" y="101" transform="rotate(-90 243.6 101)">O2</text>
<text x="243.6" y="96.4" transform="rotate(-90 243.6 96.4)">S2</text>
<text x="246.8" y="97.8">P2</text>
<text x="122.1" y="106.2" transform="rotate(-90 122.1 106.2)">3</text>
<text x="123.9" y="107.6">2</text>
<text x="241.6" y="106.2">1</text>
<text x="245.4" y="106.2">16</text>
<text x="254.1" y="106.2">1</text>
<text x="257.9" y="106.2">2</text>
<text x="122.1" y="110" transform="rotate(-90 122.1 110)">1</text>
<text x="17.3" y="164.8" transform="rotate(-90 17.3 164.8)">8</text>
<text x="20.1" y="164.8" transform="rotate(-90 20.1 164.8)">7</text>
<text x="28.5" y="164.8" transform="rotate(-90 28.5 164.8)">4</text>
<text x="31.3" y="164.8" transform="rotate(-90 31.3 164.8)">3</text>
<text x="17.3" y="172.8" transform="rotate(-90 17.3 172.8)">1</text>
<text x="20.1" y="172.8" transform="rotate(-90 20.1 172.8)">2</text>
<text x="28.5" y="172.8" transform="rotate(-90 28.5 172.8)">5</text>
<text x="31.3" y="172.8" transform="rotate(-90 31.3 172.8)">6</text>
</g>
</svg>
